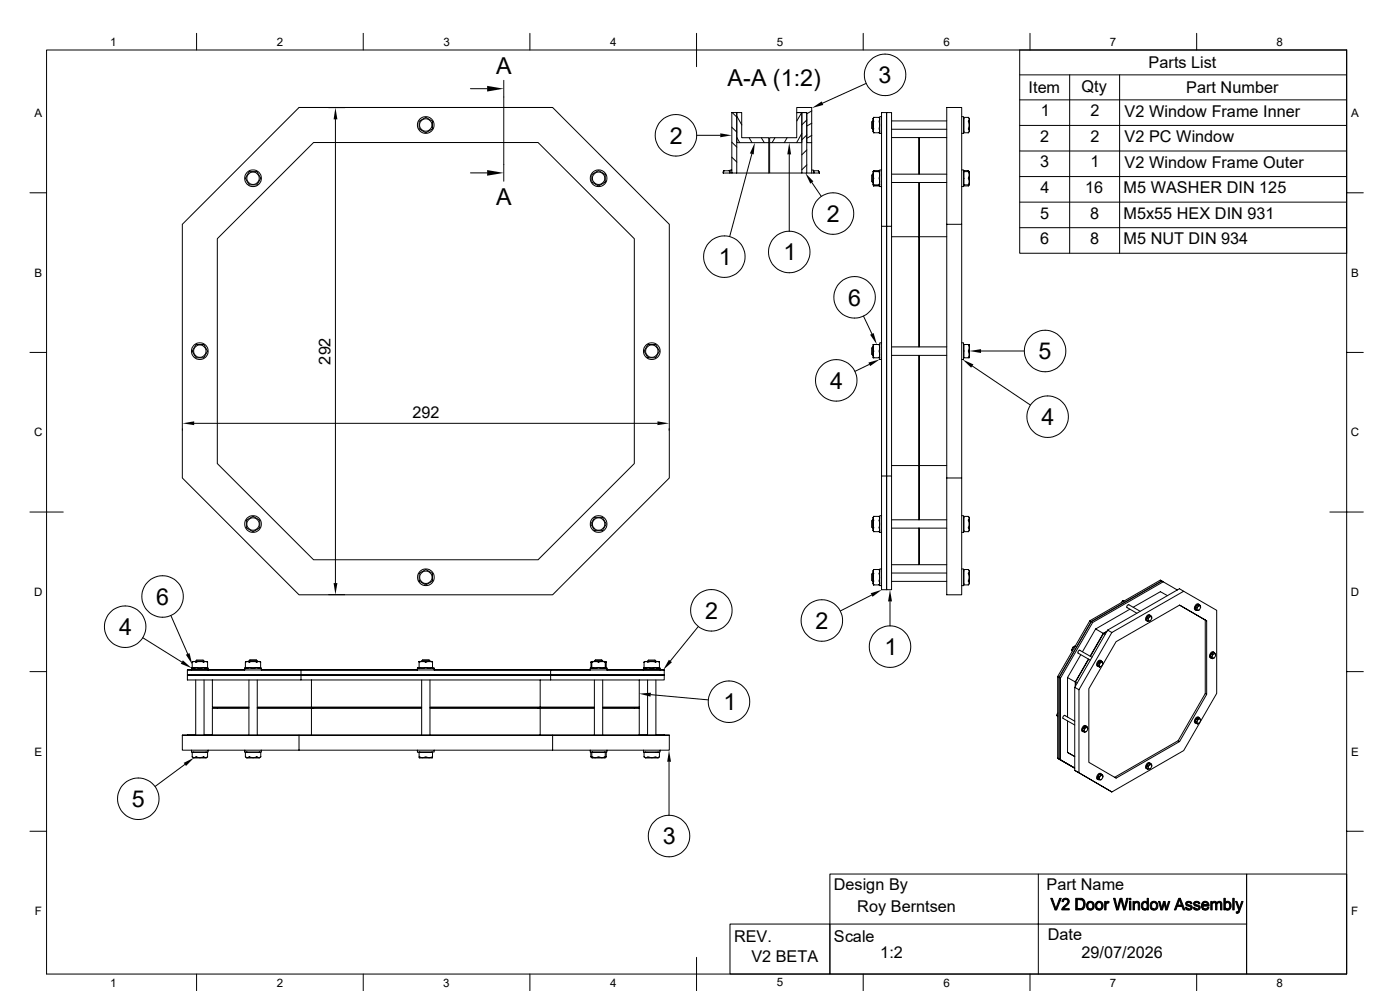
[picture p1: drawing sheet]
<svg xmlns="http://www.w3.org/2000/svg" width="420mm" height="297mm" viewBox="0 0 420 297" stroke-linecap="round" stroke-linejoin="round" font-family="sans-serif">
<g fill="none" stroke="#000" stroke-width=".3">
<path d="M14 15h390v276.9h-390zM59 10v5M109 10v5M159 10v5M209 10v10M259 10v5M309 10v5M359 10v5M404 15h-98.1v60.9h98.1M89.7 32.2h76.1M100.6 35.8v139M125.7 36.3l1.4-.8a1.2 1.2 0 0 1 1.7 .3l.4 .2a1.15 1.15 0 0 1 .6 1.5v.4a1.29 1.29 0 0 1-1.2 1.4l-.2 .2a1.16 1.16 0 0 1-1.7-.3l-.4-.3a1.19 1.19 0 0 1-.6-1.5z"/>
<path d="M141.1 26.6h5M151.1 24.1v30.2M219.5 38.1l1.6 1.5M219.5 33.7h1.5v18.2h-1.5zM219.7 33.7l1.4 1.4M221 33.7h1.5v7.6h8.1v1.5h-9.6zM221.1 34.9l1.4 2.6M239 32.2h4.5v10.6h-1.5v-9.1h-3zM240.5 33.7l-1.4 2.5M240.5 33.7v18.2h1.5M240.5 33.7h1.5v18.2M242.1 35.9l-1.6 1.5"/>
<path d="M243.5 33.2l-1.4 .9M243.5 36.9l-1.4 .9M259.8 25l-13.1 5.9M261.8 36.2l-.3 .3v1.9l.3 .3M261.8 36.2v2.5M261.8 38.7h.1M261.8 36.2h.1M262.1 35.2l-.1 4.3 .1 .3M262.1 35.2h1.6M262.1 35.2l-.2 .3v3.9l.2 .4M262.1 39.8h1.6M263.7 35.2l.2 .5-.2 4.1"/>
<path d="M263.7 35.2l.2 .3M263.9 39.4l-.2 .4M264.5 35h-.6v5h.6M264.5 33.7h1.5v109v-74.9h-1.5zM267.5 38.7h16.5M267.5 36.2h16.5M288.5 35h.6v5h-.6M289.1 39.3v.1M289.1 39.4h.1M289.1 35.6h.1M289.2 35.5l-.1 .1M290.5 35.2l.3 .4v1.4a4.3 4.3 0 0 1-.3 2.8"/>
<path d="M290.5 35.2l.2 .5-.2 .6 .2 1-.2 1.4 .2 .6-.2 .5M290.5 35.2h-1.3v4.6h1.3M305.9 22.4h98.1M305.9 29.9h98.1M305.9 37.6h98.1M320.9 22.4v53.5M335.9 22.4v53.5M9 57.8h5M74.8 51.4h1.6a1.15 1.15 0 0 1 1.3 1.1l.2 .3a1.17 1.17 0 0 1-.3 1.7l-.2 .3a1.23 1.23 0 0 1-1.5 .6h-.5a1.15 1.15 0 0 1-1.2-1l-.2-.4a1.21 1.21 0 0 1 .2-1.6zM141.1 51.8h5M177.6 52.2l1.4-.7a1.21 1.21 0 0 1 1.6 .2l.4 .2a1.22 1.22 0 0 1 .6 1.6v.5a1.2 1.2 0 0 1-1.1 1.2l-.4 .2a1.24 1.24 0 0 1-1.7-.3l-.3-.2a1.19 1.19 0 0 1-.6-1.5zM209 40.6h7.1"/>
<path d="M217 51.9h2M217.2 51.2l-.2 .7M217.2 51.2h.1M218.8 51.2l.1 .7M218.8 51.2h-1.6l-.2 .7M218.8 51.2h.1M218.8 51.2l.2 .3M219.5 51.6l.3 .2M219.5 47.1l1.6 1.5M219.5 42.6l1.6 1.5M219.5 51h-.5v.9h.5M221.1 41.2l.8 1.6"/>
<path d="M224.7 41.3l.9 1.5M225.6 46.1l-6.7 24.8M228.4 41.3l.9 1.5M230.6 42.8v9.1h-9.6M230.9 41.3h8.1v-7.6h1.5v9.1h-9.6zM230.9 42.8v9.1h9.6M232.5 41.3l-.9 1.5M236.1 41.3l-.8 1.5M236.8 46.3v23M240.5 40l-1.5 2.8M242 51.9h1.5M242.1 40.4l-1.6 1.5"/>
<path d="M242.1 44.9l-1.6 1.5M242.1 49.4l-1.6 1.5M243.5 42.8v9.1M243.5 51h.6v.9h-.6M243.5 54.7l2.9 4.1M243.5 40.6l-1.4 .8M244.1 51.9h1.7l-.3-.7 .2 .7M244.1 51.6h.1M244.2 51.5l-.1 .1M245.5 51.2h-1.3v.7M261.8 52.2l-.3 .3v1.9l.3 .3M261.8 52.2v2.5"/>
<path d="M261.8 54.7h.1M261.8 52.2h.1M262 51.4v4M262 51.4h.1M262 55.4l.1 .3M262.1 51.1l-.1 .3M262.1 51.5l-.1 3.4 .1 .5h-.1M262.1 55.7h1.6M262.1 51.1h1.6M262.1 51.4h1.6M262.1 55.4h1.6M262.1 51.5h.1"/>
<path d="M263.7 51.1l.2 .3M263.7 51.4h.2M263.7 51.4l.2 1-.2 3h.2M263.9 55.4l-.2 .3M263.9 51.4v.1M263.9 55.4h.1M264.5 50.9h-.6v5h.6M267.5 54.7h16.5M267.5 52.2h16.5M267.5 41.2h8.1v11M275.6 54.7v49.3M275.8 54.7v49.3"/>
<path d="M284 41.2h-8.2v11M288.5 50.9h.6v5h-.6M289.1 55.3h.1M289.1 51.5h.1M289.1 51.5v.1M289.1 55.3l.1 .1M289.2 55.4v.3h1.3M289.2 55.4h1.3M290.5 51.1l.2 .3M290.5 51.4h.2M290.5 51.4l.2 .9-.2 1.1 .2 1.1-.2 .9h.2M290.5 51.1h-1.3v4.3"/>
<path d="M290.5 51.4l-1.4 .1M290.7 55.4l-.2 .3M290.7 51.4v4M305.9 45.3h98.1M305.9 52.9h98.1M404 57.8h5M54.7 67.2l35-35h76.1l35 35v76.1l-35 35h-76.1l-35-35zM65.2 71.5l28.9-28.8h67.3l28.9 28.8v67.4l-28.9 28.9h-67.3l-28.9-28.9zM264.5 67.8v74.9h1.5v34h-1.5v-34M267.5 71h8.1M267.5 67.8v-34.1h-1.5v34.1h1.5v74.9M275.8 71h8.2"/>
<path d="M284 67.2h4.5v76.1M288.5 67.2v-35h-4.5v146.1h4.5v-35h-4.5M305.9 60.6h98.1M305.9 68.2h98.1M259 94.7l2.6 5.4M9 105.6h5M58.8 103.3h1.6a1.15 1.15 0 0 1 1.3 1l.2 .3a1.23 1.23 0 0 1-.3 1.7l-.1 .3a1.23 1.23 0 0 1-1.6 .6h-.4a1.14 1.14 0 0 1-1.3-1l-.2-.4a1.23 1.23 0 0 1 .3-1.7zM194.4 103.3h1.6a1.14 1.14 0 0 1 1.3 1l.2 .3a1.23 1.23 0 0 1-.3 1.7l-.2 .3a1.18 1.18 0 0 1-1.5 .6h-.4a1.15 1.15 0 0 1-1.3-1l-.3-.4a1.23 1.23 0 0 1 .3-1.7zM260.8 109.2l-4.3 2.1M261.8 104l-.3 .3v1.9l.3 .3M261.8 104v2.5M261.8 106.5h.1"/>
<path d="M261.8 104h.1M261.9 103.3h.2l-.1 3.4 .1 .5h-.2zM262.1 103.3h.1M262.1 103.3h1.6M262.1 107.2h1.6M263.7 103.3h.2M263.7 103.3l.2 .9-.2 3h.2M263.9 103.3h.1M264.5 102.7h-.6v5h.6M267.5 106.5h16.5M267.5 104h16.5M275.6 106.5v49.3"/>
<path d="M275.8 106.5v49.3M288.5 102.7h.6v5h-.6M289.1 107.1h.1M289.1 103.3h.1M289.1 103.3v.1M289.1 107.1l.1 .1M289.2 103.3v3.9h1.3M289.2 103.3h1.3M289.2 103.3h-.1M290.5 103.3h.3l-.1 3.9a.34 .34 0 0 1-.2-.3 .34 .34 0 0 1 .2-.3l-.2-1.4 .2-1.1zM291.7 109.7l17.4 11.7M294.3 105.2h13"/>
<path d="M404 105.6h5M54.7 128.5v.4M58.3 126.9h138.9M200.7 128.5v.4M267.5 139.5h8.1M275.8 139.5h8.2M9 153.5h10M73.9 155.9l1.5-.8a1.24 1.24 0 0 1 1.6 .3l.4 .2a1.19 1.19 0 0 1 .5 1.5v.4a1.44 1.44 0 0 1-1.2 1.4l-.2 .1a1.21 1.21 0 0 1-1.7-.2l-.3-.3a1.22 1.22 0 0 1-.6-1.5zM178.4 155.1h1.7a1.15 1.15 0 0 1 1.2 .9l.2 .5a1.21 1.21 0 0 1-.2 1.6l-.2 .4a1.18 1.18 0 0 1-1.6 .5h-.4a1.15 1.15 0 0 1-1.3-1l-.2-.4a1.17 1.17 0 0 1 .3-1.6zM261.8 155.8l-.3 .3v1.9l.3 .3M261.8 155.8v2.5M261.8 158.3h.1"/>
<path d="M261.8 155.8h.1M262.1 154.8v4.5M262.1 159.3h1.6M262.1 154.8h.1M262.1 154.8l-.2 .3v3.9l.2 .3M262.1 154.8h1.6l.2 .3M263.7 154.8l.2 .5-.2 4M263.9 159l-.2 .3M264.5 154.6h-.6v5h.6M266 142.7h1.5v34h-1.5zM267.5 158.3h16.5M267.5 155.8h16.5"/>
<path d="M275.6 158.3v10.9h-8.1M275.8 158.3v10.9h8.2M288.5 154.6h.6v5h-.6M289.1 158.9v.1M289.1 159h.1M289.1 155.2h.1M289.2 155.1l-.1 .1M290.5 154.8l.3 .4v3.8l-.3 .3M290.5 154.8l.2 .4-.2 .6 .2 1.1-.2 1.3 .2 .6-.2 .5M290.5 154.8h-1.3v4.5h1.3M398.9 153.5h10.1M98.6 178.2h4.8"/>
<path d="M125.7 171.8l1.4-.8a1.16 1.16 0 0 1 1.7 .3l.4 .2a1.19 1.19 0 0 1 .6 1.6v.4a1.22 1.22 0 0 1-1.1 1.3l-.3 .2a1.2 1.2 0 0 1-1.7-.3l-.4-.2a1.15 1.15 0 0 1-.6-1.6zM261.5 178.4l-9.4 4.7M261.8 171.7l-.3 .3v1.9l.3 .3M261.8 171.7v2.5M261.8 174.2h.1M261.8 171.7h.1M262.1 170.7v4.6M262.1 175.3h1.6M262.1 170.7l-.2 .4v3.9l.2 .3M262.1 170.7h.1M262.1 170.7h1.6l.2 .4M263.7 170.7l.2 .6-.2 4"/>
<path d="M263.9 175l-.2 .3M264.5 170.5h-.6v5h.6M267.5 174.2h16.5M267.5 171.7h16.5M288.5 170.5h.6v5h-.6M289.1 174.8v.1M289.1 174.9h.1M289.1 171.1h.1M289.1 171.1v.1M289.1 174.9l.1 .1M289.2 171.1h-.1M290.5 170.7a4.3 4.3 0 0 1 .3 2.8v1.4l-.3 .4"/>
<path d="M290.5 170.7l.2 .5-.2 .6 .2 1.1-.2 1.3 .2 .6-.2 .5M290.5 170.7h-1.3v4.6h1.3M349 174.4l-21.2 12.2M350.2 178.5l-2.1-1.2-8.2 4.7M353.2 176.8l-4.7-2.7-21.1 12.2 .4 .3-9.7 16.6M355.1 177.2l9.9 5.7v24.9l-9.9 17.2-21.6 12.4M42.8 191.1l11.7 7.3M51.3 184.5l5 11.5M57.7 198.5l.3-.3h3.9l.4 .3M57.7 198.4h4.5M57.7 198.4v1.7M58.7 198.2l.3-.4h1.9l.3 .4"/>
<path d="M58.7 198.2h.1M58.7 198.2h2.5M61.2 198.2h.1M62.2 198.4l.1 .1M62.3 198.5v1.6l-.4 .1M73.6 198.4h4.6M73.6 198.4v1.7M73.9 198.3h.1M74 198.2h3.9M74 198.2l-.4 .3M74 198.2l-.1 .1M74.7 198.2l.3-.4h1.9l.3 .4"/>
<path d="M74.7 198.2h-.7M74.7 198.2h2.5M77.2 198.2h.7M77.2 198.2h.1M77.9 198.2l.3 .3M77.9 198.2v.1M78.2 198.5v1.6l-.3 .1h.5M78.2 198.4v.1M125.7 198.3v.2l.6-.2 3.4 .1M125.7 198.4v1.7M125.7 198.3h.1M125.8 198.2h3.9"/>
<path d="M125.8 198.2l-.1 .1M126.5 198.2h2.5M126.5 198.2l.3-.4h1.9l.3 .4M126.5 198.2h-.7M129 198.2h.7M129 198.2h.1M129.7 198.2l.1 .2M129.7 198.4h.1M129.8 198.4v1.7M177.3 198.4v1.7M177.5 198.3l.1 .2 .5-.2 3.5 .1M177.5 198.3l-.2 .1"/>
<path d="M177.5 198.4v1.7M177.6 198.2h3.9M177.6 198.2l-.1 .1M177.6 198.2l-.3 .3M178.3 198.2l.3-.4h1.9l.3 .4M178.3 198.2h2.5M178.3 198.2h-.7M180.8 198.2h.1M180.8 198.2h.7M181.5 198.2l.1 .1M181.5 198.2l.4 .3M181.6 198.3v.1"/>
<path d="M181.6 198.3l.3 .1M181.6 198.4v1.7M181.9 198.4v1.7M193.2 198.5l.4-.3h3.9l.3 .3M193.2 198.5v1.6M194.3 198.2l.3-.4h1.9l.3 .4M194.3 198.2h.1M194.3 198.2h2.5M196.8 198.2h.1M197.8 198.4l-4.3-.1-.3 .2M197.8 198.4v1.7M209.5 187.8l-8.4 10.3"/>
<path d="M267 180.3v7.2M321.6 194.9l.1 .2M321.6 194.8v.1M321.6 194.8l.2 .2M321.6 194.9l.2 .1M321.9 194l-.3 .8M321.9 194h.1M321.9 194l.3 .2M322.5 193.6l-.6 .4M322.5 193.6h.1M323.3 195.7l3.8 2.2M323.9 194.9l3.7 2.1"/>
<path d="M324.1 195a.47 .47 0 0 0-.6 .2 .47 .47 0 0 0 .1 .6M324.2 196.2l-3.9 6.9 2.3 1.3M326.5 197.5l-3.9 6.9M326.6 197.6l-4 6.8v1.2M326.9 186.1l-9.6 16.7 .4 .2v24.5v-24.5l9.7-16.7-.5-.2 21.2-12.2 .4 .2-21.1 12.2-9.7 16.7 .4 .2v24.6M328.7 188.5l-4 6.8M329.2 199.6l.1 .1M329.2 199.3l.7 .6M329.2 199.3l.4 .2M329.2 199.3l.4 .1M329.4 198.8v.1M329.4 198.7l-.1 .3"/>
<path d="M329.5 198.4l.4 .2M329.8 198.2h.1M329.9 198.6l-.1 .5a.42 .42 0 0 0 0 .6 .42 .42 0 0 0 .6 0M330.1 198.7l.4-.2a.66 .66 0 0 1 .4 .7 .66 .66 0 0 1-.7 .6l-.4-.2zM330.2 198l.3 .2M330.3 198a1.06 1.06 0 0 0-1.1 .4 1.06 1.06 0 0 0 0 1.2M330.4 199.7h.1M330.5 198.2a.75 .75 0 0 0-.9-.1 .75 .75 0 0 0-.4 .7v.7l.4 .2M330.5 198.2l-.6 .4M330.5 198.2l.4 .5-.1 .3M330.5 198.2l-.3-.2-.7 .4-.3 .9M331 189.8l-4 6.9"/>
<path d="M331 189.9l-3.9 6.8M332 189.3l-1 .6 .6 .3M332.3 188.8l1.2 .8-9.8 17.1M333.5 189.6l21.6-12.4-1.3-.8-21.5 12.4-9.9 17.2v24.9l11.1 6.5-11.1-6.5M336.8 180.1l-.4 .5M336.9 180l.4 .1M336.9 180l-.1 .1M336.9 180l.2 .2-.3-.1M338 182l3.1 1.8M338.5 181.2l3.6 2M338.7 181.4a.47 .47 0 0 0-.6 .2 .47 .47 0 0 0 .1 .6M339 182.6l-10.3 5.9 2.3 1.3 1.1-.6"/>
<path d="M344 185.5h.1M344.3 185.4l-.3-.2 .3 .2M344.3 184.8l-.1 .1M344.3 184.7l-.2 .3M344.5 184.4l.9 .3M344.5 184.4l-.5 .8v.7l.3 .2M344.5 184.5l.4 .2M344.5 184.4l.4 .3M344.8 185l.3-.2a.66 .66 0 0 1 .4 .8 .66 .66 0 0 1-.7 .5l-.3-.2zM345 184.3a1.06 1.06 0 0 0-1.1 .5 1.06 1.06 0 0 0 .1 1.3M345.1 184.6a.75 .75 0 0 0-.8-.1 .75 .75 0 0 0-.4 .7l-.1 .7 .5 .2M345.4 184.7l.1 .6"/>
<path d="M345.4 184.7h-.1a.41 .41 0 0 0-.5 0 .41 .41 0 0 0-.2 .4 .43 .43 0 0 0-.3 .3 .43 .43 0 0 0 .1 .4 .36 .36 0 0 0 .2 .4 .36 .36 0 0 0 .5-.1v-.1M345.5 185.3h.1M353.9 181.4l-19.1 10.9-8.2 14.1v22.1l8.2 4.7 19.1-11-.5-.2 8.2-14.1M358.5 182.8h.1M358.6 182.7l.4 .2M358.6 181.9l.4 .3zM358.6 182.2v.1M358.9 181.6v.1M359 181.5l-.2 .2M359.2 181.2l.3 .2M359.2 181.2l-.6 .7v.8M359.2 181.2l.9 .3"/>
<path d="M359.4 181.8l.3-.2a.66 .66 0 0 1 .5 .8 .66 .66 0 0 1-.7 .5l-.4-.2zM359.6 181.1a1.05 1.05 0 0 0-1.1 .4 1.05 1.05 0 0 0 0 1.2M359.8 181.4a.75 .75 0 0 0-.8-.1 .75 .75 0 0 0-.4 .7l-.1 .7 .4 .2M360.2 182.1l-.1-.6-.6-.1-.5 .8v.7l.7-.1M361.6 185.8v22.1l.4 .2-8.1 14.1M362 186.1l-8.1-4.7 8.1 4.7v22M363 197.1l.1 .1M363.1 196.7l.3 .2zM363.3 196.1l-.2 .3M363.3 196.2l-.1 .2M363.3 195.9l.4 .2-.3-.2M363.6 195.7h.1"/>
<path d="M363.9 196.2l.4-.2a.66 .66 0 0 1 .4 .7 .66 .66 0 0 1-.7 .5l-.4-.2zM364.2 195.5a1.05 1.05 0 0 0-1.1 .4 1.05 1.05 0 0 0 0 1.2M364.2 197.2l-.5 .2M364.3 197.1l-.1 .1M364.3 195.7a.75 .75 0 0 0-.8-.1 .75 .75 0 0 0-.4 .7l-.1 .7 .4 .2M364.4 195.7l-.4-.2-.7 .4-.2 .8 .6 .7M364.7 196.4v-.4a.3 .3 0 0 0-.3-.3 .3 .3 0 0 0-.3 .3l-.4 .1-.1 .5a.45 .45 0 0 0-.2 .4 .45 .45 0 0 0 .3 .4M9 201.3h5M56.2 202.3h109v-1.5h34.1v1.5h-109v1.5h-34.1zM56.2 200.8h34.1M57.4 200.2h5v.6h-5zM57.4 200.8h-1.2v1.5h34.1v-1.5h74.9"/>
<path d="M57.7 200.1l.5 .1 4.1-.1M57.7 200.1l.3 .1M58.7 203.8v16.5h-4h146.1h-4v-16.5M61.2 203.8v16.5h2.5M63.7 212.2h11zM63.7 203.8v8.1h11M73.4 200.2h5v.6h46.8v-.6M73.4 200.2h.1M73.6 200.1l.4 .1h-.6v.6M73.6 200.1l.6 .1 4-.1M74.7 203.8v16.5h-11v-8.1M77.2 212.2h49.3z"/>
<path d="M77.2 203.8v16.5h49.3v-16.5M77.2 211.9h49.3M90.3 203.8h74.9v-1.5h34.1v1.5h-34.1M93.4 203.8v8.1M93.4 212.2v8.1M125.2 200.2h5.1v.6h46.8v-.6M125.2 200.2h.1M129 211.9h49.3M129 203.8v16.5h33.1v-8.1h-33.1h49.3M129.7 200.2h.6M129.7 200.2h.1M129.8 200.1l-1.1 .1-3-.1 .1 .1h-.6"/>
<path d="M129.8 200.1v.1M162.1 203.8v8.1M177.1 200.2h5v.6h10.9M177.1 200.2h.4M177.1 200.2h.1M177.3 200.1l.2 .1M178.3 203.8v16.5h-16.2M180.8 212.2h11zM180.8 203.8v16.5h11v-8.1M181.6 200.2h.5M181.6 200.1v.1M181.6 200.1l-1 .1-3.1-.1v.1"/>
<path d="M181.9 200.1l-.3 .1M182.1 200.2h.1M191.8 203.8v8.1h-11M193 200.2h5v.6h-5zM193.2 200.1l.6 .1 4-.1M193.2 200.1l.4 .1M194.3 203.8v16.5h-2.5M195.2 208.2l17.3 1.6M197.8 200.1l-.3 .1M198 200.8h1.3M317 214.4l.3 .4M317 214.4h.1"/>
<path d="M317 214.4l.3 .1M317.3 202.8v24.4l5.1 3-5.1-3M317.3 213.7l-.3 .7M318.9 215.3l3.5 2M319.4 214.4l3 1.8M319.5 214.5a.47 .47 0 0 0-.6 .2 .47 .47 0 0 0 .2 .6M320.3 216.1v9.4l2.1 1.2-2.1-1.2M320.3 203.1v11.8M322.4 206l1.3 .7v24.9M322.6 204.4v1.3M322.6 204.4l.5 .3M324.7 218.8l.7 .7"/>
<path d="M324.7 218.8l.4 .2M324.9 218.4v-.1l-.1 .2M325 217.9l.4 .3M325.3 217.8h.1M325.4 218.1l-.3 .9 .3 .5 .5-.3M325.6 218.3l.3-.2a.66 .66 0 0 1 .4 .7 .66 .66 0 0 1-.6 .5l-.4-.2zM325.6 217.5a1.11 1.11 0 0 0-.9 .6 1.11 1.11 0 0 0 .1 1.2M325.7 217.4l.1 .2M325.9 217.8a.75 .75 0 0 0-.8-.1 .75 .75 0 0 0-.4 .7v.7l.4 .2M326 217.8l-.6 .3M326 217.8l.3 .3v.4M326 217.8l-.3-.2-.7 .3-.3 .9"/>
<path d="M358.5 216.7h.1M358.5 216.2l.4 .3M358.7 215.9v-.2l-.1 .3M358.9 216.7l.3 .2M358.9 216.7l.3 .3M359.2 215.2l-.1 .1M359.2 215.6l-.3-.2 .3 .2M359.4 215.7l.3-.2a.66 .66 0 0 1 .5 .8 .66 .66 0 0 1-.7 .5l-.4-.2zM359.6 215a1.05 1.05 0 0 0-1.1 .4 1.05 1.05 0 0 0 0 1.2M359.7 216.7h.1M359.8 215.2a.75 .75 0 0 0-.8-.1 .75 .75 0 0 0-.4 .8l-.1 .6 .4 .2M359.9 215.3l-.4-.2-.6 .3-.4 .8 .4 .5"/>
<path d="M360.2 216v-.3a.48 .48 0 0 0-.4-.4 .48 .48 0 0 0-.5 .3l-.2 .6a.36 .36 0 0 0-.2 .3 .36 .36 0 0 0 .3 .3l.5-.1M404 201.3h5M54.7 220.3v4.5h35v-4.5M55.5 229.1l-9 6.6M57.4 224.8v.6h5v-.6M57.7 226.8l.3 .4h1.5a4.3 4.3 0 0 0 2.8-.4M57.7 225.5v1.3M57.7 226.8l.5 .3 .6-.3 1 .3 1.3-.3 .7 .3 .5-.3M58 225.5h-.3M58 225.4v.1M58.1 225.4h.1M58.6 220.3h2.7"/>
<path d="M61.8 225.4h.1M61.8 225.5h.5h-4.6M61.8 225.4v.1M62.3 225.5v1.3M73.4 224.8v.6h5v-.6M73.6 226.8l.4 .4h1.4a4.3 4.3 0 0 0 2.8-.4M73.6 225.5v1.3M73.6 226.8l.5 .3 .7-.3 1 .3 1.3-.3 .6 .3 .5-.3M73.6 225.5h4.6h-.3M73.6 225.5h.4M74 225.5h.1M74 225.4h.1"/>
<path d="M74.1 225.4h-.1M74.5 220.3h2.8M77.8 225.4h.1M77.8 225.5h.1M77.8 225.4v.1M77.9 225.5h.1M78.2 225.5v1.3M125.2 224.8v.6h5.1v-.6M125.7 226.8l.9 .3 1.1-.3 1.2 .3 .9-.3v.3l-3.9 .1zM125.8 225.5h1.9M125.8 225.5h2M125.8 225.5h.1"/>
<path d="M125.8 225.5l-.1 1.3M125.9 225.4v.1M125.9 225.4h.1M126.4 220.3h2.7M127.8 225.5h1.9M127.8 225.5h2M129.6 225.4h.1M129.6 225.4l.1 .1M129.6 225.4v.1M129.8 225.5v1.3M129.8 225.5h.1M165.8 220.3v4.5h-76.1"/>
<path d="M177.1 224.8v.6h5v-.6M177.2 225.5h.4zM177.2 226.8l.3 .2M177.2 226.8l.3 .3M177.2 225.5v1.3M177.5 227.1h4.1M177.6 225.5h2M177.6 225.5h.1M177.6 225.5h1.9M177.6 225.5l-.1 1.3M177.7 225.5h-.1M177.7 225.4h.1"/>
<path d="M177.7 225.4v.1M178.2 220.3h2.7M179.6 225.5h1.9M179.6 225.5h2v1.3M181.4 225.4h.1M181.5 225.5h.1M181.5 225.4v.1M181.5 225.5h.4v1.3M181.6 226.8v.3M181.6 226.8l-.9 .3-1.1-.3-1.2 .3-.9-.3v.3M181.9 226.8l-.3 .2M181.9 226.8l-.3 .3"/>
<path d="M193 224.8v.6h5v-.6M193.2 226.8a4.3 4.3 0 0 0 2.8 .4h1.4l.4-.4M193.2 225.5v1.3M193.2 226.8l.5 .3 .7-.3 1 .3 1.3-.3 .6 .3 .5-.3M193.6 225.5h.8M193.6 225.5h-.4h4.6M193.6 225.4v.1M193.6 225.5h.1M193.7 225.4h-.1M194.1 220.3h2.8M196.7 225.5h.8M197.4 225.4h.1"/>
<path d="M197.4 225.5h.1M197.4 225.4v.1M197.5 225.5h.3M197.8 225.5v1.3M200.7 228.3v16M200.8 220.3v4.5h-35M317.7 227.5l4.7 2.7zM329.3 232.7l.3 .2-.3-.2M329.3 233v.1M329.6 232.3l-.1 .2M329.6 232.2l-.1 .3M330.1 231.8a1.09 1.09 0 0 0-.9 .7 1.09 1.09 0 0 0 .1 1.1"/>
<path d="M330.1 232.6l.4-.2a.66 .66 0 0 1 .4 .8 .66 .66 0 0 1-.7 .5l-.4-.2zM330.2 231.8l.1 .1M330.2 232.2l-.3-.2 .3 .2M330.5 232.1a.75 .75 0 0 0-.9-.1 .75 .75 0 0 0-.4 .7v.7l.4 .2M330.5 233.6l-.3 .2-.6-.1M330.8 232.3l-.9-.3-.6 .7v.8l.3 .2M330.8 232.8l.1-.1a.52 .52 0 0 0-.6-.4 .52 .52 0 0 0-.4 .5l-.3 .1v.8M330.8 232.8v.1M344 229.8v.1M344.3 229.1l-.1 .1M344.3 229.7v.8M344.3 229.7l-.3-.2 .3 .2"/>
<path d="M344.3 229l-.2 .3M344.8 229.4l.3-.2a.66 .66 0 0 1 .4 .7 .66 .66 0 0 1-.7 .6l-.3-.2zM344.9 229l-.4-.2 .4 .2M345 228.6a1.06 1.06 0 0 0-1.1 .6 1.06 1.06 0 0 0 .1 1.2M345.1 228.9a.75 .75 0 0 0-.8-.1 .75 .75 0 0 0-.4 .7l-.1 .7 .5 .2M345.1 230.3l-.3 .2h-.5M345.4 229.1l-.9-.3-.5 .7v.8l.3 .2M345.5 229.6v-.2a.52 .52 0 0 0-.5-.3 .52 .52 0 0 0-.5 .4l-.2 .2M345.5 229.6v.1M353.4 222l-19 11M9 249.1h5M404 249.1h5"/>
<path d="M219 276.9h30v15h-30zM249 262h125v29.9h-125zM249 276.9h125M311.5 262v29.9M374 262h30v29.9h-30zM59 291.9v5M109 291.9v5M159 291.9v5M209 286.9v10M259 291.9v5M309 291.9v5M359 291.9v5"/>
<circle cx="127.7" cy="37.5" r="2.51"/>
<circle cx="127.7" cy="37.4" r="1.86"/>
<circle cx="265.5" cy="22.4" r="6.2"/>
<circle cx="75.9" cy="53.4" r="2.51"/>
<circle cx="75.9" cy="53.4" r="1.86"/>
<circle cx="179.6" cy="53.4" r="2.51"/>
<circle cx="179.6" cy="53.4" r="1.86"/>
<circle cx="202.8" cy="40.6" r="6.2"/>
<circle cx="217.3" cy="76.9" r="6.2"/>
<circle cx="236.8" cy="75.5" r="6.2"/>
<circle cx="249.9" cy="64" r="6.2"/>
<circle cx="256.4" cy="89.1" r="6.2"/>
<circle cx="59.9" cy="105.2" r="2.51"/>
<circle cx="59.9" cy="105.2" r="1.86"/>
<circle cx="195.5" cy="105.2" r="2.51"/>
<circle cx="195.5" cy="105.2" r="1.86"/>
<circle cx="250.9" cy="114" r="6.2"/>
<circle cx="313.5" cy="105.2" r="6.2"/>
<circle cx="314.3" cy="124.9" r="6.2"/>
<circle cx="75.9" cy="157" r="2.51"/>
<circle cx="75.9" cy="157" r="1.86"/>
<circle cx="179.6" cy="157" r="2.51"/>
<circle cx="179.6" cy="157" r="1.86"/>
<circle cx="48.8" cy="178.8" r="6.2"/>
<circle cx="127.8" cy="173" r="2.51"/>
<circle cx="127.8" cy="173" r="1.86"/>
<circle cx="37.6" cy="187.8" r="6.2"/>
<circle cx="213.4" cy="182.9" r="6.2"/>
<circle cx="246.6" cy="186" r="6.2"/>
<circle cx="267" cy="193.8" r="6.2"/>
<circle cx="218.7" cy="210.3" r="6.2"/>
<circle cx="41.5" cy="239.4" r="6.2"/>
<circle cx="200.7" cy="250.6" r="6.2"/>
</g>
<g fill="#000" stroke="#000" stroke-width=".3">
<path d="M315.2 269.2h.5l1.1 3.1-.3 .4z" fill-rule="evenodd"/>
<path d="M317.9 269.2h.4l-1.3 3.5h-.5z" fill-rule="evenodd"/>
<path d="M318.9 269.5l.2-.1a1.17 1.17 0 0 1 1.4 .2h-1l-.5 .7-.4-.1z" fill-rule="evenodd"/>
<path d="M319.7 269.6h.8a1.75 1.75 0 0 1-1 2.3l-.4 .4h1.7v.4h-2.3l.2-.6 1-1a.78 .78 0 0 0 .6-.8 .78 .78 0 0 0-.6-.7z" fill-rule="evenodd"/>
<path d="M322.7 269.2h1.7l.7 .4h-1.9v2.7l1.8 .1-.7 .3h-1.6z" fill-rule="evenodd"/>
<path d="M323.9 269.6h1.2l.4 1.2v.9l-.4 .6h-1.9h.7a1.46 1.46 0 0 0 1.2-1 1.46 1.46 0 0 0-.4-1.5z" fill-rule="evenodd"/>
<path d="M326.3 270.5h.8a1.02 1.02 0 0 0-.7 .9 1.02 1.02 0 0 0 .7 1l-.8 .1-.3-.5v-1z" fill-rule="evenodd"/>
<path d="M326.3 270.5v-.1a1.26 1.26 0 0 1 2 .9 1.26 1.26 0 0 1-1.6 1.4l-.4-.2 .8-.1a1.02 1.02 0 0 0 .7-1 1.02 1.02 0 0 0-.7-.9z" fill-rule="evenodd"/>
<path d="M328.8 270.6l1-.1a1 1 0 0 0-.8 .9 1 1 0 0 0 .8 1l-.9 .1-.2-.3-.1-1z" fill-rule="evenodd"/>
<path d="M328.9 270.5l.9-.4a1.29 1.29 0 0 1 1.1 1.8 1.29 1.29 0 0 1-2 .6l.9-.1a1.02 1.02 0 0 0 .7-1 1.02 1.02 0 0 0-.7-.9z" fill-rule="evenodd"/>
<path d="M331.4 270.2h.4v.4h.5l-.4 .4-.1 1.7h-.4z" fill-rule="evenodd"/>
<path d="M331.9 270.3l.3-.2 .5 .2-.1 .4-.8-.1z" fill-rule="evenodd"/>
<path d="M334.1 269.2h.4l.7 3-.2 .5z" fill-rule="evenodd"/>
<path d="M336 269.2h.5l-.3 .5-.8 3h-.4z" fill-rule="evenodd"/>
<path d="M336.5 269.2l.8 2.7-.2 .8-.8-3z" fill-rule="evenodd"/>
<path d="M338 269.2h.5l-1 3.5h-.4z" fill-rule="evenodd"/>
<path d="M338.8 270.2h.5v2.5h-.5z" fill-rule="evenodd"/>
<path d="M338.8 269.2h.5v.5h-.5z" fill-rule="evenodd"/>
<path d="M339.9 270.2h.4v.4h.4l-.4 .5v1.6h-.4z" fill-rule="evenodd"/>
<path d="M340.3 270.5h.7z" fill-rule="evenodd"/>
<path d="M340.4 270.4a.89 .89 0 0 1 1-.2 .89 .89 0 0 1 .5 1v1.5h-.4v-1.8l-.4-.4z" fill-rule="evenodd"/>
<path d="M342.7 270.4a.98 .98 0 0 1 1.4 .1h-.6a1.05 1.05 0 0 0-.7 1 1.05 1.05 0 0 0 .7 .9h-.8l-.2-.2-.1-1.1z" fill-rule="evenodd"/>
<path d="M342.7 272.4h1.4a.87 .87 0 0 1-1.4 0z" fill-rule="evenodd"/>
<path d="M344.1 269.2h.4v3.5h-.4v-.3h-.4a1.12 1.12 0 0 0-.2-1.9h.6z" fill-rule="evenodd"/>
<path d="M345.3 270.6l.9-.1a1 1 0 0 0-.8 .9 1 1 0 0 0 .8 1l-.8 .1-.3-.3-.1-.8z" fill-rule="evenodd"/>
<path d="M345.4 270.5a1.24 1.24 0 0 1 1.6 .1 1.24 1.24 0 0 1 0 1.7 1.24 1.24 0 0 1-1.6 .2l.8-.1a1.02 1.02 0 0 0 .7-1 1.02 1.02 0 0 0-.7-.9z" fill-rule="evenodd"/>
<path d="M347.6 270.2h.4l.5 2-.2 .5z" fill-rule="evenodd"/>
<path d="M349.5 270.2l.5 2-.3 .5-.5-1.9z" fill-rule="evenodd"/>
<path d="M349 270.2h.5l-.8 2.5h-.4z" fill-rule="evenodd"/>
<path d="M350.5 270.2h.4l-.8 2.5h-.4z" fill-rule="evenodd"/>
<path d="M353.6 269.2h.5l-.8 2.1 1.3 .4h-1.5l-.3 1h-.5z" fill-rule="evenodd"/>
<path d="M354.1 269.2l1.4 3.5h-.5l-.4-1-1.3-.4h1.1l-.6-1.7z" fill-rule="evenodd"/>
<path d="M355.8 270.5h.8a.39 .39 0 0 0-.5 .4 .39 .39 0 0 0 .6 .3 .85 .85 0 0 1 .9 1 .85 .85 0 0 1-1.2 .6l-.6-.3 .9-.1a.45 .45 0 0 0 .6-.5 .45 .45 0 0 0-.7-.3 .75 .75 0 0 1-.8-.3 .75 .75 0 0 1 0-.8z" fill-rule="evenodd"/>
<path d="M355.6 271.9h.4l.3 .4 .4 .1-.9 .1z" fill-rule="evenodd"/>
<path d="M355.9 270.4l.5-.3a.93 .93 0 0 1 1.2 .7l-.4 .1-.3-.4z" fill-rule="evenodd"/>
<path d="M358.2 270.5h.8a.4 .4 0 0 0-.5 .4 .4 .4 0 0 0 .6 .3 .86 .86 0 0 1 .9 1 .86 .86 0 0 1-1.3 .6l-.5-.3 .9-.1a.41 .41 0 0 0 .5-.4 .41 .41 0 0 0-.5-.3 .83 .83 0 0 1-.9-1.2z" fill-rule="evenodd"/>
<path d="M358 271.9h.4l.2 .4 .5 .1-.9 .1z" fill-rule="evenodd"/>
<path d="M358.4 270.3l.4-.2a.91 .91 0 0 1 1.2 .7l-.5 .1-.3-.4h-1z" fill-rule="evenodd"/>
<path d="M360.7 270.5h.9l-.6 .3-.1 .4h1.8v.4h-1.9l.3 .6 .5 .2-.9 .1-.3-.7z" fill-rule="evenodd"/>
<path d="M360.7 270.5a1.12 1.12 0 0 1 1.3-.3 1.12 1.12 0 0 1 .7 1h-1.8l1.3-.1-.4-.6z" fill-rule="evenodd"/>
<path d="M360.7 272.5l1.1-.1 .4-.5h.5a1.16 1.16 0 0 1-2 .6z" fill-rule="evenodd"/>
<path d="M363.2 270.2h.4v.4h.4l-.4 .4v1.7h-.4z" fill-rule="evenodd"/>
<path d="M363.6 270.5h.6z" fill-rule="evenodd"/>
<path d="M363.7 270.4a.82 .82 0 0 1 1.3 .2z" fill-rule="evenodd"/>
<path d="M364.5 270.6l1.2-.1-.6 .4v1.8h-.4z" fill-rule="evenodd"/>
<path d="M365.2 270.3a.79 .79 0 0 1 .9-.1 .79 .79 0 0 1 .5 .8v1.7h-.5v-1.9l-.3-.3h-.7z" fill-rule="evenodd"/>
<path d="M367.2 269.2h.4v1.3h.6a1.16 1.16 0 0 0-.2 1.9l-.8 .3z" fill-rule="evenodd"/>
<path d="M367.6 272.4h.6z" fill-rule="evenodd"/>
<path d="M367.7 270.4a1.18 1.18 0 0 1 1.5 .3 1.18 1.18 0 0 1-.1 1.5 .91 .91 0 0 1-1.5 .3l.6-.1a1.04 1.04 0 0 0 .7-1 1.04 1.04 0 0 0-.7-.9z" fill-rule="evenodd"/>
<path d="M369.8 269.2h.4v3.5h-.4z" fill-rule="evenodd"/>
<path d="M370.8 273.3h.9l-.6 .5-.2-.1z" fill-rule="evenodd"/>
<path d="M370.7 270.2h.4l.7 2-.2 .5z" fill-rule="evenodd"/>
<path d="M372.5 270.2h.4l-1.1 3.1h-.7l.3-.1z" fill-rule="evenodd"/>
</g>
<g fill="#000">
<path d="M100.6 32.3l.6 3.5h-1.1zM146.1 25.7l5 .9-5 .8zM216.1 40l3.4 .6-3.4 .5zM243.5 32.4l3-2 .5 1.1zM146.1 51l5 .8-5 .9zM226.4 42.8l-.3 3.5-1.1-.3zM236.8 42.8l.5 3.5h-1.1zM241.6 51.8l2.4 2.6-.9 .6zM261 100.3l1.1-.5 1 3.5zM260.5 108.7l3.4-1-2.9 2zM288.8 107.7l3.2 1.5-.7 1zM290.8 105.2l3.5-.6v1.2z"/>
<path d="M54.7 126.9l3.6-.6v1.1zM197.2 126.3l3.5 .6-3.5 .5zM100.1 174.8h1.1l-.6 3.4zM261.2 177.8l3.4-1.1-2.9 2.2zM54.9 197.9l2.6 2.4-3.3-1.4zM55.8 196.2l1.1-.5 .8 3.5zM200.7 197.7l.9 .8-2.7 2.3zM267 176.7l.6 3.6h-1.2zM191.7 207.9l3.6-.3-.1 1.2zM55.1 228.6l3.2-1.6-2.5 2.6zM200.7 224.8l.6 3.5h-1.1z"/>
</g>
<g font-size="7">
<text x="148.8" y="22.1">A</text>
<text x="218.3" y="25.7">A-A (1:2)</text>
<text x="263.6" y="24.9">3</text>
<text x="200.9" y="43.1">2</text>
<text x="148.8" y="61.3">A</text>
<text x="248" y="66.5">2</text>
<text x="215.6" y="79.4">1</text>
<text x="235.1" y="78">1</text>
<text x="254.4" y="91.6">6</text>
<text x="311.6" y="107.7">5</text>
<text x="249" y="116.5">4</text>
<text x="312.5" y="127.4">4</text>
<text x="46.9" y="181.2">6</text>
<text x="211.5" y="185.5">2</text>
<text x="35.7" y="190.3">4</text>
<text x="244.7" y="188.5">2</text>
<text x="265.3" y="196.3">1</text>
<text x="217" y="212.8">1</text>
<text x="39.5" y="241.8">5</text>
<text x="198.8" y="253">3</text>
</g>
<g font-size="4.9">
<text x="344.5" y="20.4">Parts List</text>
<text x="308.6" y="27.9">Item</text>
<text x="324.5" y="27.4">Qty</text>
<text x="355.9" y="27.9">Part Number</text>
<text x="312.2" y="34.8">1</text>
<text x="327.1" y="34.8">2</text>
<text x="337.4" y="34.9">V2 Window Frame Inner</text>
<text x="312.1" y="42.5">2</text>
<text x="327.1" y="42.5">2</text>
<text x="337.4" y="42.6">V2 PC Window</text>
<text x="312" y="50.2">3</text>
<text x="327.2" y="50.2">1</text>
<text x="337.4" y="50.3">V2 Window Frame Outer</text>
<text x="312.1" y="57.8">4</text>
<text x="325.5" y="57.8">16</text>
<text x="337" y="58">M5 WASHER DIN 125</text>
<text x="312" y="65.5">5</text>
<text x="327" y="65.5">8</text>
<text x="337" y="65.6">M5x55 HEX DIN 931</text>
<text x="312" y="73.2">6</text>
<text x="327" y="73.2">8</text>
<text x="337" y="73.2">M5 NUT DIN 934</text>
<text x="99.2" y="109.3" transform="rotate(-90 99.2 109.3)">292</text>
<text x="123.7" y="125.4">292</text>
<text x="250.1" y="266.8">Design By</text>
<text x="313.9" y="266.8">Part Name</text>
<text x="257.2" y="273.3">Roy Berntsen</text>
<text x="314.3" y="281.9">Date</text>
<text x="220.2" y="282.2">REV.</text>
<text x="250.2" y="282.3">Scale</text>
<text x="264.1" y="287">1:2</text>
<text x="324.4" y="287">29/07/2026</text>
<text x="225.4" y="288.4">V2 BETA</text>
</g>
<g font-size="3.5">
<text x="33" y="13.7">1</text>
<text x="83" y="13.7">2</text>
<text x="133" y="13.7">3</text>
<text x="183" y="13.7">4</text>
<text x="233" y="13.7">5</text>
<text x="283" y="13.7">6</text>
<text x="333" y="13.7">7</text>
<text x="383" y="13.7">8</text>
<text x="10.3" y="35.1">A</text>
<text x="405.3" y="35.1">A</text>
<text x="10.3" y="83">B</text>
<text x="405.3" y="83">B</text>
<text x="10.2" y="130.8">C</text>
<text x="405.2" y="130.8">C</text>
<text x="10.2" y="178.6">D</text>
<text x="405.2" y="178.6">D</text>
<text x="10.3" y="226.4">E</text>
<text x="405.3" y="226.4">E</text>
<text x="10.4" y="274.3">F</text>
<text x="405.4" y="274.3">F</text>
<text x="33" y="295.7">1</text>
<text x="83" y="295.7">2</text>
<text x="133" y="295.7">3</text>
<text x="183" y="295.7">4</text>
<text x="233" y="295.7">5</text>
<text x="283" y="295.7">6</text>
<text x="333" y="295.7">7</text>
<text x="383" y="295.7">8</text>
</g>
</svg>
